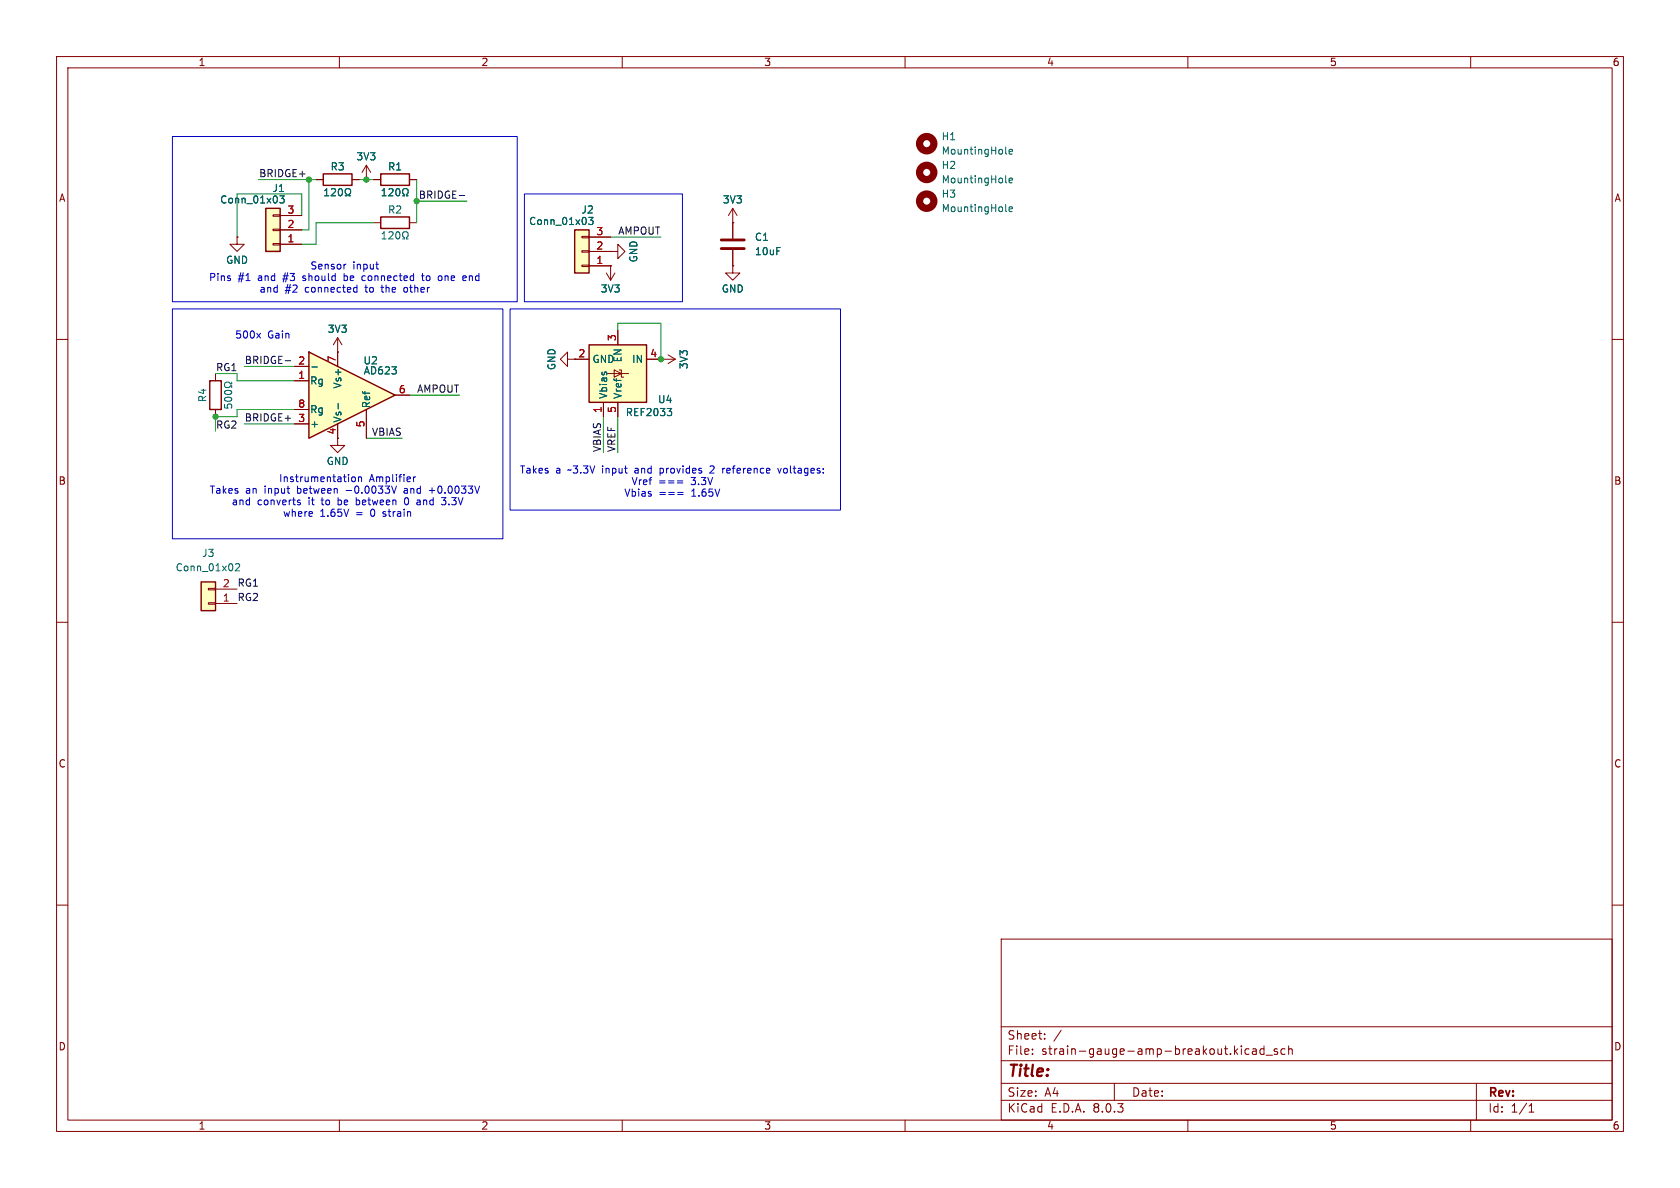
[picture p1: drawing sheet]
<svg xmlns="http://www.w3.org/2000/svg" width="297mm" height="210mm" viewBox="0 0 297 210" stroke-linecap="round" stroke-linejoin="round" font-family="sans-serif">
<g fill="none" stroke="#840000" stroke-width=".18">
<path d="M10 10h277v190h-277zM12 12h273v186h-273zM60 10v2M110 10v2M160 10v2M210 10v2M260 10v2M10 60h2M285 60h2M10 110h2M285 110h2M10 160h2"/>
<path d="M285 160h2M177 166h108v32h-108zM60 198v2M110 198v2M160 198v2M177 194.5h108M177 191.5h108M177 187.5h108M177 181.5h108M182.5 186.3v.1M182.5 185.5v.1M184.7 183.6v.1"/>
<path d="M184.7 182.8v.1M187.6 182.1l-1.3 2M197 191.5v3M210 198v2M220.8 185.5l-.4-.1-.3 .3v.4l.1 .2h.6M221.5 185.5h.5l.1 .9M222.1 185.8h-.5a.29 .29 0 0 0-.2 .3 .29 .29 0 0 0 .2 .3l.5-.1M223.5 185.5l-.5-.1-.3 .3v.4l.2 .2h.6M223.5 184.9v1.5M223.8 186.5h1.2M225.8 185.5l-.3-.1-.3 .2 .1 .2 .5 .2v.3h-.6M227.2 185.5l-.5-.1-.2 .3v.4l.1 .2h.6"/>
<path d="M227.8 185.5l.2-.1 .4 .1 .1 .9M227.8 184.9v1.5M260 198v2M261 191.5v6.5M270.3 196.6h.9M270.3 195.5l.4-.4v1.5"/>
</g>
<circle cx="163.8" cy="35.6" r="1.27" fill="none" stroke="#840000" stroke-width="1.3"/>
<path d="M177.8 37.2l.2 .2M178.4 37l.6-.1-.1-.3h-.3l-.2 .1 .1 .6h.4" fill="none" stroke="#006464" stroke-width=".18"/>
<path d="M104.1 61h10.2v10.1h-10.2z" fill="#ffffc2"/>
<path d="M104.1 61h10.2v10.1h-10.2z" fill="none" stroke="#840000" stroke-width=".25"/>
<g fill="none" stroke="#840000" stroke-width=".18">
<path d="M107.2 48.3l.7 1.2M107.9 47h.1M107.9 47v2.5M108.7 48.3l-.8 1.2M109.2 58.4v2.6M129.5 47v1.3h1.3l-1.3 1.2-1.2-1.2h1.2M129.5 47h.1M101.6 63.5h2.5M106.7 71.1v2.6M107.3 66h3.8M108.6 65.4l1.3 .6-1.3 .7zM109.2 71.1v2.6"/>
<path d="M109.5 65.4h.4v1.3h.3M114.3 63.5h5.1M116.8 63.5h.1M118.1 62.7l1.3 .8M119.4 63.5l-1.3 .8"/>
</g>
<path d="M118 72.2h.7l-.4 .5M118.5 72.7l.2 .2v.3l-.2 .3" fill="none" stroke="#006464" stroke-width=".18"/>
<path d="M47 36.8h2.5v7.7h-2.5z" fill="#ffffc2"/>
<path d="M48.3 38h1.2v.2h-1.2zM49.5 38.1h3.8M48.3 40.5h1.2v.3h-1.2zM48.3 43.1h1.2v.2h-1.2zM49.5 43.2h3.8M49.5 40.6h3.8" fill="none" stroke="#840000" stroke-width=".18"/>
<path d="M47 36.8h2.5v7.7h-2.5z" fill="none" stroke="#840000" stroke-width=".25"/>
<path d="M49.5 34.6h.7l-.4 .5 .4 .1v.6l-.2 .1-.5-.1" fill="none" stroke="#006464" stroke-width=".18"/>
<path d="M35.6 102.9h2.5v5.1h-2.5z" fill="#ffffc2"/>
<path d="M107.9 44.5h1.3v-1.3l1.3 1.3-1.3 1.2v-1.2M107.9 44.5h.1M36.8 104h1.3v.3h-1.3zM36.8 106.6h1.3v.2h-1.3zM38.1 106.7h3.8M38.1 104.1h3.8" fill="none" stroke="#840000" stroke-width=".18"/>
<path d="M35.6 102.9h2.5v5.1h-2.5z" fill="none" stroke="#840000" stroke-width=".25"/>
<path d="M41.6 99.8l.5-.2 .3 .4-.8 .9h.8" fill="none" stroke="#006464" stroke-width=".18"/>
<path d="M101.6 40.6h2.5v7.7h-2.5z" fill="#ffffc2"/>
<g fill="none" stroke="#840000" stroke-width=".18">
<path d="M66 39.4h1.3M72.4 39.4h1.3M129.5 39.4h.1M129.5 36.8v5.4M129.5 36.8l-.7 1.3M129.5 36.8l.8 1.3M59.7 59.7l-.8 1.3M59.7 59.7v2.5M59.7 59.7l.8 1.3M102.9 41.8h1.2v.2h-1.2zM102.9 44.3h1.2v.3h-1.2zM102.9 46.9h1.2v.2h-1.2z"/>
<path d="M104.1 47h3.8M104.1 44.5h3.8M104.1 41.9h3.8M129.5 44.2v2.8M38.1 66v1.3M38.1 72.4v1.3M59.7 62.2h.1M59.7 77.5v1.2h1.3l-1.3 1.3-1.3-1.3h1.3M100.3 63.5v-1.3l-1.2 1.3 1.2 1.3v-1.3h1.3"/>
</g>
<path d="M67.3 38.4h5.1v2h-5.1zM101.6 40.6h2.5v7.7h-2.5zM37.1 67.3h2v5.1h-2z" fill="none" stroke="#840000" stroke-width=".25"/>
<g fill="none" stroke="#006464" stroke-width=".18">
<path d="M104.8 38.4l-.4 .5 .4 .1v.6l-.2 .1-.5-.1M177.8 27.1l.2 .1M177.8 32.1l.2 .2M178.4 26.8l.6-.1-.1-.2-.3-.1-.2 .2 .1 .6h.4M178.4 31.9l.6-.1-.1-.3h-.3l-.2 .2 .1 .6h.4M67.6 42.2h.7M67.6 41.3l.3-.3v1.2M68.8 41.1l.4-.1 .3 .3-.8 .9h.8M70.1 41.1l.2-.1a.68 .68 0 0 1 .4 .6 .68 .68 0 0 1-.4 .6l-.2-.1-.1-.3zM71.2 42.2h.3v-.2a.54 .54 0 0 1-.3-.7 .54 .54 0 0 1 .8-.3 .58 .58 0 0 1-.2 1v.2h.3M39.7 71.5v.6h.6l-.1-.1v-.5l.2-.1 .4 .1 .2 .2-.2 .4M39.8 69.1a.68 .68 0 0 1 1.2 .3 .72 .72 0 0 1-1.3-.1z"/>
<path d="M39.8 70.3a.68 .68 0 0 1 1.2 .3 .72 .72 0 0 1-1.3-.1zM41 67.6v.3h-.3a.54 .54 0 0 0-.7-.3 .54 .54 0 0 0-.2 .7 .58 .58 0 0 0 .9-.1h.3v.3"/>
</g>
<path d="M127.5 43.9h4.1M127.5 42.4h4.1" fill="none" stroke="#840000" stroke-width=".51"/>
<g fill="none" stroke="#840000" stroke-width="1.3">
<circle cx="163.8" cy="30.5" r="1.27"/>
<circle cx="163.8" cy="25.4" r="1.27"/>
</g>
<path d="M54.6 62.2l15.2 7.7-15.2 7.6z" fill="#ffffc2"/>
<path d="M57.1 30.7h5.1v2.1h-5.1zM67.3 30.7h5.1v2.1h-5.1zM54.6 62.2l15.2 7.7-15.2 7.6z" fill="none" stroke="#840000" stroke-width=".25"/>
<g fill="none" stroke="#840000" stroke-width=".18">
<path d="M49.5 38.1h3.8M55.9 31.8h1.2M62.2 31.8h1.3M64.8 31.8h.1M64.8 29.2v2.6M64.8 29.2l-.8 1.3M64.8 29.2l.7 1.3M66 31.8h1.3M72.4 31.8h1.3M129.5 39.4h.1M129.5 39.4v2.8M41.9 41.9v1.3h1.3l-1.3 1.3-1.3-1.3h1.3"/>
<path d="M41.9 41.9h.1M49.5 43.2h3.8M49.5 40.6h3.8M104.1 47h3.8M104.1 44.5h3.8M104.1 41.9h3.8M107.9 47h.1M107.9 44.5h.1M109.2 58.4v2.6M129.5 47h.1M129.5 44.2v2.8M52.1 67.3h2.5"/>
<path d="M52.1 64.8h2.5M52.1 74.9h2.5M52.1 72.4h2.5M59.7 62.2h.1M59.7 62.2v2.6M59.7 74.9v2.6M64.8 72.4v5.1M69.8 69.9h2.6M101.6 63.5h2.5M106.7 71.1v2.6M109.2 71.1v2.6M114.3 63.5h2.5"/>
<path d="M116.8 63.5h.1"/>
</g>
<g fill="none" stroke="#006464" stroke-width=".18">
<path d="M49.5 34.6h.7l-.4 .5 .4 .1v.6l-.2 .1-.5-.1M57.4 34.6h.7M57.4 33.7l.4-.4v1.3M58.6 33.5l.5-.2 .2 .4-.8 .9h.8M59.9 33.5l.2-.2a.68 .68 0 0 1 .5 .7 .68 .68 0 0 1-.5 .6l-.2-.1-.1-.4zM61 34.6h.3v-.2a.54 .54 0 0 1-.2-.8 .54 .54 0 0 1 .7-.2 .58 .58 0 0 1-.1 1v.2h.3M67.6 34.6h.7M67.6 33.7l.3-.4v1.3M68.8 33.5l.4-.2 .3 .4-.8 .9h.8M70.1 33.5l.2-.2a.68 .68 0 0 1 .4 .7 .68 .68 0 0 1-.4 .6l-.2-.1-.1-.4zM71.2 34.6h.3v-.2a.54 .54 0 0 1-.3-.8 .54 .54 0 0 1 .8-.2 .58 .58 0 0 1-.2 1v.2h.3M104.8 38.4l-.4 .5 .4 .1v.6l-.2 .1-.5-.1"/>
<path d="M55.1 64.9h1M59.8 71.3v1M118 72.2h.7l-.4 .5M118.5 72.7l.2 .2v.3l-.2 .3"/>
</g>
<path d="M81.2 34.6h.9M50.4 63.8h1" fill="none" stroke="#0f0f0f" stroke-width=".18"/>
<g fill="none" stroke="#0000c2" stroke-width=".18">
<path d="M30.5 24.1h60.9v29.2h-60.9zM92.7 34.3h27.9v19h-27.9zM30.5 54.6h58.4v40.7h-58.4zM45.4 58.9l.7 .9M46.1 58.9l-.7 .9M60.8 48.3v1.3M60.8 49.5l.2 .1M61 48.8h-.2M61.2 46.7l-.3 .1M62.6 51.6h.5M62.6 50.9h.5M63.1 50.4v1.3"/>
<path d="M64.1 48.8l-.1 .6 .1 .1 .4 .1M66.4 46.7h.5M66.7 47.5l.2 .1M71.5 50.9l-.1 .1 .1 .6M74.5 48.8h.5M74.7 48.3v1.1l.3 .2M77.7 48.8h.3l.1 .2v.5l-.4 .1M82.2 48.8l.2 .3-.6 .1M82.4 49.5l-.2 .1M90.2 54.6h58.4v35.6h-58.4zM52.6 88.8l.5 .2v.2h-.4M52.6 88.4h.5"/>
<path d="M62.2 84.4l.2-.1 .4 .1v.5l-.1 .2h-.3l-.2-.1zM63 88v1.2M63 89.2h.1M63.1 88.4h-.1M63.4 84.4l.2-.1 .3 .1v.7M63.4 84.3v.8M69.2 85.9l.5 1.3 .4-1.3M71.6 86.7l-.2 .2 .2 .3M71.6 88.1a.68 .68 0 0 0 .3 1.1M73.1 84.3v.8M73.5 84.3l-.4 .2M73.9 88.4h.3"/>
<path d="M74.3 89.2h-.4M74.3 88.7l-.4 .1M75.9 86.7h1M78.8 89l-.2 .2h-.4M78.8 88l-.4 .4 .3 .1 .1 .2M116.7 82.8v1.3M116.7 83.6h.1M116.8 82.8h-.1M119.7 85h1M119.7 85.4h1M119.8 87.1h1M119.8 87.4h1"/>
<path d="M126 82.4l-.5 .1M126.2 82.9l-.7 .7h.7M128.1 82.8h-.2M137.5 82.8l.3 .8 .3-.8"/>
</g>
<g fill="none" stroke="#009600" stroke-width=".18">
<path d="M45.7 31.8h10.2M53.3 38.1v-3.8h-11.4v7.6M54.6 31.8v8.8h-1.3M63.5 31.8h2.5M66 39.4h-10.1v3.8h-2.6M73.7 35.6h8.8M73.7 31.8v7.6M107.9 41.9h8.9M109.2 58.4v-1.2h7.6v6.3M38.1 66h3.8v1.3h10.2M43.2 64.8h8.9M43.2 74.9h8.9"/>
<path d="M52.1 72.4h-10.2v1.3h-3.8v2.5M64.8 77.5h6.3M72.4 69.9h8.9M106.7 73.7v6.3M109.2 73.7v6.3"/>
</g>
<g fill="#009600" stroke="#009600" stroke-width=".18">
<circle cx="64.8" cy="31.8" r=".46"/>
<circle cx="38.1" cy="73.7" r=".46"/>
<circle cx="116.8" cy="63.5" r=".46"/>
<circle cx="54.6" cy="31.8" r=".46"/>
<circle cx="73.7" cy="35.6" r=".46"/>
</g>
<text font-size="2.8" fill="#840000" x="178" y="190.9">Title:</text>
<g font-size="2.1" fill="#840000">
<text x="178" y="184">Sheet:</text>
<text x="178" y="186.7">File:</text>
<text x="184.1" y="186.7">strain-gauge-amp-breakout.kicad_sch</text>
<text x="178" y="196.9">KiCad</text>
<text x="178" y="194.1">Size:</text>
<text x="184.7" y="194.1">A4</text>
<text x="185.7" y="196.9">E.D.A.</text>
<text x="193.3" y="196.9">8.0.3</text>
<text x="200" y="194.1">Date:</text>
<text x="263" y="194.3">Rev:</text>
<text x="263" y="196.9">Id:</text>
<text x="267.1" y="196.9">1/1</text>
</g>
<g font-size="1.8" fill="#840000">
<text x="35" y="11.9">1</text>
<text x="85" y="11.9">2</text>
<text x="135" y="11.9">3</text>
<text x="185" y="11.9">4</text>
<text x="235" y="11.9">5</text>
<text x="285" y="11.9">6</text>
<text x="10.3" y="35.9">A</text>
<text x="285.3" y="35.9">A</text>
<text x="10.3" y="85.9">B</text>
<text x="285.3" y="85.9">B</text>
<text x="10.3" y="135.9">C</text>
<text x="285.3" y="135.9">C</text>
<text x="10.3" y="185.9">D</text>
<text x="285.3" y="185.9">D</text>
<text x="35" y="199.9">1</text>
<text x="85" y="199.9">2</text>
<text x="135" y="199.9">3</text>
<text x="185" y="199.9">4</text>
<text x="235" y="199.9">5</text>
<text x="285" y="199.9">6</text>
</g>
<g font-size="1.8" fill="#006464">
<text x="62.9" y="28.5">3V3</text>
<text x="166.4" y="25">H1</text>
<text x="166.4" y="27.5">MountingHole</text>
<text x="48.1" y="34.1">J1</text>
<text x="58.3" y="30.3">R3</text>
<text x="68.5" y="30.3">R1</text>
<text x="166.4" y="35.2">H3</text>
<text x="166.4" y="30.1">H2</text>
<text x="166.4" y="32.6">MountingHole</text>
<text x="38.8" y="36.2">Conn_01x03</text>
<text x="68.5" y="37.9">R2</text>
<text x="93.4" y="40">Conn_01x03</text>
<text x="102.7" y="37.9">J2</text>
<text x="127.7" y="36.2">3V3</text>
<text x="166.4" y="37.7">MountingHole</text>
<text x="39.9" y="46.8">GND</text>
<text x="112.9" y="46.5" transform="rotate(-90 112.9 46.5)">GND</text>
<text x="133.4" y="42.8">C1</text>
<text x="133.4" y="45.3">10uF</text>
<text x="106.1" y="51.9">3V3</text>
<text x="127.5" y="51.9">GND</text>
<text x="57.8" y="59">3V3</text>
<text x="64.2" y="64.6">U2</text>
<text x="98.4" y="65.5" transform="rotate(-90 98.4 65.5)">GND</text>
<text x="104.6" y="64.4">GND</text>
<text x="110.1" y="64.2" transform="rotate(-90 110.1 64.2)">EN</text>
<text x="111.7" y="64.4">IN</text>
<text x="121.8" y="65.4" transform="rotate(-90 121.8 65.4)">3V3</text>
<text x="36.7" y="71.2" transform="rotate(-90 36.7 71.2)">R4</text>
<text x="54.7" y="68.2">Rg</text>
<text x="60.6" y="68.8" transform="rotate(-90 60.6 68.8)">Vs+</text>
<text x="64.2" y="66.4">AD623</text>
<text x="107.5" y="70.6" transform="rotate(-90 107.5 70.6)">Vbias</text>
<text x="110.1" y="70.6" transform="rotate(-90 110.1 70.6)">Vref</text>
<text x="116.2" y="71.5">U4</text>
<text x="54.7" y="75.8">+</text>
<text x="54.7" y="73.3">Rg</text>
<text x="60.6" y="74.8" transform="rotate(-90 60.6 74.8)">Vs-</text>
<text x="65.6" y="72.3" transform="rotate(-90 65.6 72.3)">Ref</text>
<text x="110.5" y="73.8">REF2033</text>
<text x="57.7" y="82.4">GND</text>
<text x="31" y="101.2">Conn_01x02</text>
<text x="35.6" y="98.7">J3</text>
</g>
<g font-size="1.8" fill="#0f0f0f">
<text x="45.7" y="31.4">BRIDGE+</text>
<text x="73.9" y="35.2">BRIDGE-</text>
<text x="109.2" y="41.6">AMPOUT</text>
<text x="38.1" y="65.7">RG1</text>
<text x="43.2" y="64.4">BRIDGE-</text>
<text x="73.6" y="69.5">AMPOUT</text>
<text x="38.1" y="75.9">RG2</text>
<text x="43.2" y="74.6">BRIDGE+</text>
<text x="65.7" y="77.1">VBIAS</text>
<text x="106.3" y="80" transform="rotate(-90 106.3 80)">VBIAS</text>
<text x="108.9" y="80" transform="rotate(-90 108.9 80)">VREF</text>
<text x="41.9" y="106.3">RG2</text>
<text x="41.9" y="103.8">RG1</text>
</g>
<g font-size="1.8" fill="#a90000">
<text x="50.7" y="40.4">2</text>
<text x="50.7" y="37.8">3</text>
<text x="105.3" y="41.7">3</text>
<text x="50.7" y="42.9">1</text>
<text x="105.3" y="46.7">1</text>
<text x="105.3" y="44.2">2</text>
<text x="52.6" y="64.5">2</text>
<text x="59.4" y="64.2" transform="rotate(-90 59.4 64.2)">7</text>
<text x="102.2" y="63.2">2</text>
<text x="109" y="60.4" transform="rotate(-90 109 60.4)">3</text>
<text x="114.9" y="63.2">4</text>
<text x="52.6" y="67.1">1</text>
<text x="70.4" y="69.6">6</text>
<text x="52.6" y="74.7">3</text>
<text x="52.6" y="72.1">8</text>
<text x="59.4" y="76.9" transform="rotate(-90 59.4 76.9)">4</text>
<text x="64.5" y="75.6" transform="rotate(-90 64.5 75.6)">5</text>
<text x="106.4" y="73.1" transform="rotate(-90 106.4 73.1)">1</text>
<text x="109" y="73.1" transform="rotate(-90 109 73.1)">5</text>
<text x="39.3" y="106.4">1</text>
<text x="39.3" y="103.9">2</text>
</g>
<g font-size="1.8" fill="#0000c2">
<text x="54.8" y="47.8">Sensor</text>
<text x="62.4" y="47.8">input</text>
<text x="36.8" y="49.9">Pins</text>
<text x="42.1" y="49.9">#1</text>
<text x="45.7" y="49.9">and</text>
<text x="45.8" y="51.9">and</text>
<text x="50.3" y="49.9">#3</text>
<text x="50.4" y="51.9">#2</text>
<text x="54" y="49.9">should</text>
<text x="54" y="51.9">connected</text>
<text x="61.5" y="49.9">be</text>
<text x="64.9" y="49.9">connected</text>
<text x="64.9" y="51.9">to</text>
<text x="67.9" y="51.9">the</text>
<text x="72.1" y="51.9">other</text>
<text x="75.7" y="49.9">to</text>
<text x="78.8" y="49.9">one</text>
<text x="83.3" y="49.9">end</text>
<text x="41.5" y="60">500x</text>
<text x="47.3" y="60">Gain</text>
<text x="91.8" y="83.9">Takes</text>
<text x="98.2" y="83.9">a</text>
<text x="100.6" y="83.9">~3.3V</text>
<text x="106.7" y="83.9">input</text>
<text x="112.7" y="83.9">and</text>
<text x="117.3" y="83.9">provides</text>
<text x="126.4" y="83.9">2</text>
<text x="128.8" y="83.9">reference</text>
<text x="138.8" y="83.9">voltages:</text>
<text x="37" y="87.5">Takes</text>
<text x="40.9" y="89.5">and</text>
<text x="43.4" y="87.5">an</text>
<text x="45.5" y="89.5">converts</text>
<text x="46.9" y="87.5">input</text>
<text x="49.2" y="85.4">Instrumentation</text>
<text x="52.8" y="87.5">between</text>
<text x="54.6" y="89.5">it</text>
<text x="57.1" y="89.5">to</text>
<text x="60.2" y="89.5">be</text>
<text x="61.6" y="87.5">-0.0033V</text>
<text x="63.6" y="89.5">between</text>
<text x="65.3" y="85.4">Amplifier</text>
<text x="72.1" y="87.5">and</text>
<text x="72.4" y="89.5">0</text>
<text x="74.8" y="89.5">and</text>
<text x="76.7" y="87.5">+0.0033V</text>
<text x="79.4" y="89.5">3.3V</text>
<text x="110.3" y="88">Vbias</text>
<text x="111.5" y="86">Vref</text>
<text x="116.4" y="86">===</text>
<text x="116.5" y="88">===</text>
<text x="122.3" y="86">3.3V</text>
<text x="122.4" y="88">1.65V</text>
<text x="49.9" y="91.6">where</text>
<text x="56.6" y="91.6">1.65V</text>
<text x="63" y="91.6">=</text>
<text x="65.8" y="91.6">0</text>
<text x="68.2" y="91.6">strain</text>
</g>
</svg>
